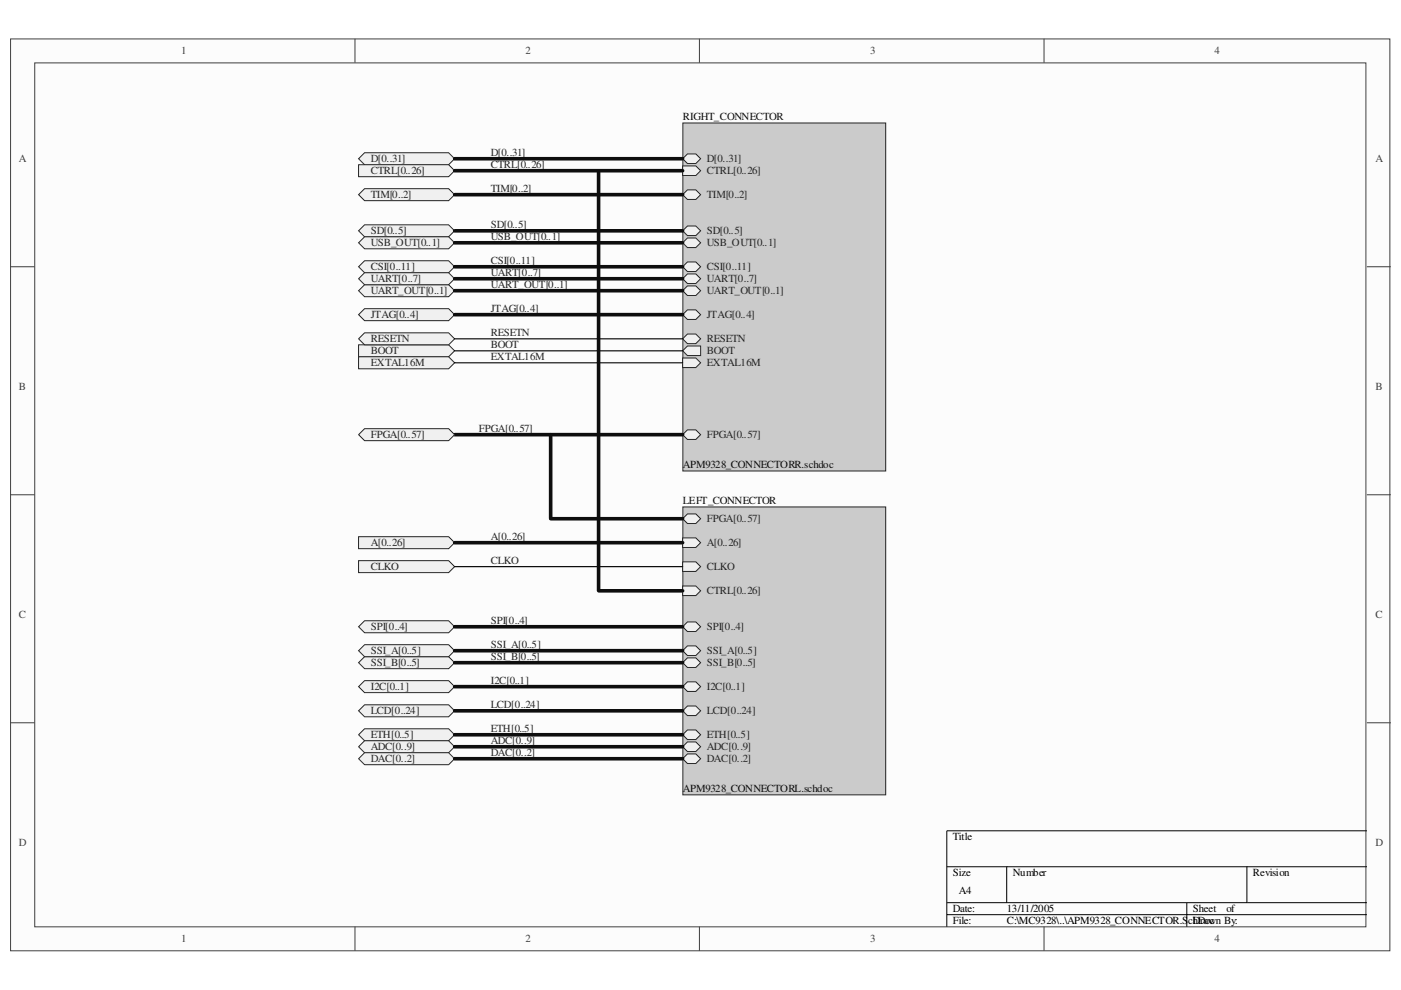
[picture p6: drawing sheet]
<svg xmlns="http://www.w3.org/2000/svg" width="297mm" height="210mm" viewBox="0 0 297 210" stroke-linecap="round" stroke-linejoin="round" font-family="sans-serif">
<path d="M2.3 8.3h292.4v193.3h-292.4z" fill="#fcfcfc"/>
<path d="M2.2 8.3h292.5v193.3h-292.5z" fill="none" stroke="#3f3f3f" stroke-width=".21"/>
<path d="M7.4 13.4h282.2v183.1h-282.2z" fill="#fcfcfc"/>
<g fill="none" stroke="#3f3f3f" stroke-width=".21">
<path d="M7.4 13.3h282.2v183.2h-282.2zM75.3 8.2v5.1M148.3 8.2v5.1M221.4 8.2v5.1M2.2 56.6h5.1M289.8 56.6h5.1M2.2 104.9h5.1M289.8 104.9h5.1M2.2 153.2h5.1M289.8 153.2h5.1M75.3 196.5v5.1M148.3 196.5v5.1"/>
<path d="M221.4 196.5v5.1"/>
</g>
<path d="M289.8 176.1h-89.1v20.4M200.7 183.8h89.1M200.7 191.4h89.1M200.7 193.9h89.1M213.4 183.8v7.6M251.6 191.4v5.1M264.4 183.8v7.6" fill="none" stroke="#000" stroke-width=".21"/>
<path d="M144.8 26.1h43v73.8h-43z" fill="#cbcbcb"/>
<path d="M144.8 26.1h43v73.8h-43z" fill="none" stroke="#252525" stroke-width=".21"/>
<path d="M144.7 74.4l1.1-1h2.7v2h-2.7z" fill-rule="evenodd" fill="#f0f0f0"/>
<path d="M144.7 74.4l1.1-1h2.7v2h-2.7z" fill="none" stroke="#252525" stroke-width=".21"/>
<path d="M144.7 51.5l1.1-1h1.7l1 1-1 1h-1.7z" fill-rule="evenodd" fill="#f0f0f0"/>
<path d="M144.7 51.5l1.1-1h1.7l1 1-1 1h-1.7z" fill="none" stroke="#252525" stroke-width=".21"/>
<path d="M144.7 35.2h2.8l1 1-1 1h-2.8z" fill-rule="evenodd" fill="#f0f0f0"/>
<path d="M144.7 35.2h2.8l1 1-1 1h-2.8z" fill="none" stroke="#252525" stroke-width=".21"/>
<path d="M144.7 33.7l1.1-1.1h1.7l1 1.1-1 1h-1.7z" fill-rule="evenodd" fill="#f0f0f0"/>
<path d="M144.7 33.7l1.1-1.1h1.7l1 1.1-1 1h-1.7z" fill="none" stroke="#252525" stroke-width=".21"/>
<path d="M144.7 75.9h2.8l1 1-1 1h-2.8z" fill-rule="evenodd" fill="#f0f0f0"/>
<path d="M144.7 75.9h2.8l1 1-1 1h-2.8z" fill="none" stroke="#252525" stroke-width=".21"/>
<path d="M144.7 66.7l1.1-1h1.7l1 1-1 1h-1.7z" fill-rule="evenodd" fill="#f0f0f0"/>
<path d="M144.7 66.7l1.1-1h1.7l1 1-1 1h-1.7z" fill="none" stroke="#252525" stroke-width=".21"/>
<path d="M144.7 41.3l1.1-1h1.7l1 1-1 1h-1.7z" fill-rule="evenodd" fill="#f0f0f0"/>
<path d="M144.7 41.3l1.1-1h1.7l1 1-1 1h-1.7z" fill="none" stroke="#252525" stroke-width=".21"/>
<path d="M144.7 56.6l1.1-1.1h1.7l1 1.1-1 1h-1.7z" fill-rule="evenodd" fill="#f0f0f0"/>
<path d="M144.7 56.6l1.1-1.1h1.7l1 1.1-1 1h-1.7z" fill="none" stroke="#252525" stroke-width=".21"/>
<path d="M144.7 59.1l1.1-1h1.7l1 1-1 1h-1.7z" fill-rule="evenodd" fill="#f0f0f0"/>
<path d="M144.7 59.1l1.1-1h1.7l1 1-1 1h-1.7z" fill="none" stroke="#252525" stroke-width=".21"/>
<path d="M144.7 61.6l1.1-1h1.7l1 1-1 1.1h-1.7z" fill-rule="evenodd" fill="#f0f0f0"/>
<path d="M144.7 61.6l1.1-1h1.7l1 1-1 1.1h-1.7z" fill="none" stroke="#252525" stroke-width=".21"/>
<path d="M144.7 48.9l1.1-1h1.7l1 1-1 1.1h-1.7z" fill-rule="evenodd" fill="#f0f0f0"/>
<path d="M144.7 48.9l1.1-1h1.7l1 1-1 1.1h-1.7z" fill="none" stroke="#252525" stroke-width=".21"/>
<path d="M144.7 71.8l1.1-1h1.7l1 1-1 1.1h-1.7z" fill-rule="evenodd" fill="#f0f0f0"/>
<path d="M144.7 71.8l1.1-1h1.7l1 1-1 1.1h-1.7z" fill="none" stroke="#252525" stroke-width=".21"/>
<path d="M144.7 92.2l1.1-1.1h1.7l1 1.1-1 1h-1.7z" fill-rule="evenodd" fill="#f0f0f0"/>
<path d="M144.7 92.2l1.1-1.1h1.7l1 1.1-1 1h-1.7z" fill="none" stroke="#252525" stroke-width=".21"/>
<path d="M144.8 107.5h43v61h-43z" fill="#cbcbcb"/>
<path d="M144.8 107.5h43v61h-43z" fill="none" stroke="#252525" stroke-width=".21"/>
<path d="M144.7 114h2.8l1 1.1-1 1h-2.8z" fill-rule="evenodd" fill="#f0f0f0"/>
<path d="M144.7 114h2.8l1 1.1-1 1h-2.8z" fill="none" stroke="#252525" stroke-width=".21"/>
<path d="M144.7 150.7l1.1-1h1.7l1 1-1 1h-1.7z" fill-rule="evenodd" fill="#f0f0f0"/>
<path d="M144.7 150.7l1.1-1h1.7l1 1-1 1h-1.7z" fill="none" stroke="#252525" stroke-width=".21"/>
<path d="M144.7 140.5l1.1-1h1.7l1 1-1 1h-1.7z" fill-rule="evenodd" fill="#f0f0f0"/>
<path d="M144.7 140.5l1.1-1h1.7l1 1-1 1h-1.7z" fill="none" stroke="#252525" stroke-width=".21"/>
<path d="M144.7 132.9l1.1-1h1.7l1 1-1 1h-1.7z" fill-rule="evenodd" fill="#f0f0f0"/>
<path d="M144.7 132.9l1.1-1h1.7l1 1-1 1h-1.7z" fill="none" stroke="#252525" stroke-width=".21"/>
<path d="M144.7 138l1.1-1.1h1.7l1 1.1-1 1h-1.7z" fill-rule="evenodd" fill="#f0f0f0"/>
<path d="M144.7 138l1.1-1.1h1.7l1 1.1-1 1h-1.7z" fill="none" stroke="#252525" stroke-width=".21"/>
<path d="M144.7 110l1.1-1h1.7l1 1-1 1h-1.7z" fill-rule="evenodd" fill="#f0f0f0"/>
<path d="M144.7 110l1.1-1h1.7l1 1-1 1h-1.7z" fill="none" stroke="#252525" stroke-width=".21"/>
<path d="M144.7 155.8l1.1-1h1.7l1 1-1 1h-1.7z" fill-rule="evenodd" fill="#f0f0f0"/>
<path d="M144.7 155.8l1.1-1h1.7l1 1-1 1h-1.7z" fill="none" stroke="#252525" stroke-width=".21"/>
<path d="M144.7 158.3l1.1-1h1.7l1 1-1 1h-1.7z" fill-rule="evenodd" fill="#f0f0f0"/>
<path d="M144.7 158.3l1.1-1h1.7l1 1-1 1h-1.7z" fill="none" stroke="#252525" stroke-width=".21"/>
<path d="M144.7 160.9l1.1-1h1.7l1 1-1 1h-1.7z" fill-rule="evenodd" fill="#f0f0f0"/>
<path d="M144.7 160.9l1.1-1h1.7l1 1-1 1h-1.7z" fill="none" stroke="#252525" stroke-width=".21"/>
<path d="M144.7 145.6l1.1-1h1.7l1 1-1 1h-1.7z" fill-rule="evenodd" fill="#f0f0f0"/>
<path d="M144.7 145.6l1.1-1h1.7l1 1-1 1h-1.7z" fill="none" stroke="#252525" stroke-width=".21"/>
<path d="M144.7 119.1h2.8l1 1-1 1.1h-2.8z" fill-rule="evenodd" fill="#f0f0f0"/>
<path d="M144.7 119.1h2.8l1 1-1 1.1h-2.8z" fill="none" stroke="#252525" stroke-width=".21"/>
<path d="M144.7 124.2h2.8l1 1.1-1 1h-2.8z" fill-rule="evenodd" fill="#f0f0f0"/>
<path d="M144.7 124.2h2.8l1 1.1-1 1h-2.8z" fill="none" stroke="#252525" stroke-width=".21"/>
<path d="M76 113.8h19.1l1.3 1.3-1.3 1.2h-19.1z" fill-rule="evenodd" fill="#f0f0f0"/>
<path d="M76 113.8h19.1l1.3 1.3-1.3 1.2h-19.1z" fill="none" stroke="#252525" stroke-width=".21"/>
<path d="M76 33.7l1.3-1.3h17.8l1.3 1.3-1.3 1.2h-17.8z" fill-rule="evenodd" fill="#f0f0f0"/>
<path d="M76 33.7l1.3-1.3h17.8l1.3 1.3-1.3 1.2h-17.8z" fill="none" stroke="#252525" stroke-width=".21"/>
<path d="M76 34.9h19.1l1.3 1.3-1.3 1.3h-19.1z" fill-rule="evenodd" fill="#f0f0f0"/>
<path d="M76 34.9h19.1l1.3 1.3-1.3 1.3h-19.1z" fill="none" stroke="#252525" stroke-width=".21"/>
<path d="M76 118.9h19.1l1.3 1.2-1.3 1.3h-19.1z" fill-rule="evenodd" fill="#f0f0f0"/>
<path d="M76 118.9h19.1l1.3 1.2-1.3 1.3h-19.1z" fill="none" stroke="#252525" stroke-width=".21"/>
<path d="M76 41.3l1.3-1.3h17.8l1.3 1.3-1.3 1.2h-17.8z" fill-rule="evenodd" fill="#f0f0f0"/>
<path d="M76 41.3l1.3-1.3h17.8l1.3 1.3-1.3 1.2h-17.8z" fill="none" stroke="#252525" stroke-width=".21"/>
<path d="M76 145.6l1.3-1.3h17.8l1.3 1.3-1.3 1.3h-17.8z" fill-rule="evenodd" fill="#f0f0f0"/>
<path d="M76 145.6l1.3-1.3h17.8l1.3 1.3-1.3 1.3h-17.8z" fill="none" stroke="#252525" stroke-width=".21"/>
<path d="M76 150.7l1.3-1.3h17.8l1.3 1.3-1.3 1.3h-17.8z" fill-rule="evenodd" fill="#f0f0f0"/>
<path d="M76 150.7l1.3-1.3h17.8l1.3 1.3-1.3 1.3h-17.8z" fill="none" stroke="#252525" stroke-width=".21"/>
<path d="M76 73.1h19.1l1.3 1.3-1.3 1.2h-19.1z" fill-rule="evenodd" fill="#f0f0f0"/>
<path d="M76 73.1h19.1l1.3 1.3-1.3 1.2h-19.1z" fill="none" stroke="#252525" stroke-width=".21"/>
<path d="M76 75.6h19.1l1.3 1.3-1.3 1.3h-19.1z" fill-rule="evenodd" fill="#f0f0f0"/>
<path d="M76 75.6h19.1l1.3 1.3-1.3 1.3h-19.1z" fill="none" stroke="#252525" stroke-width=".21"/>
<path d="M76 56.6l1.3-1.3h17.8l1.3 1.3-1.3 1.2h-17.8z" fill-rule="evenodd" fill="#f0f0f0"/>
<path d="M76 56.6l1.3-1.3h17.8l1.3 1.3-1.3 1.2h-17.8z" fill="none" stroke="#252525" stroke-width=".21"/>
<path d="M76 140.5l1.3-1.3h17.8l1.3 1.3-1.3 1.3h-17.8z" fill-rule="evenodd" fill="#f0f0f0"/>
<path d="M76 140.5l1.3-1.3h17.8l1.3 1.3-1.3 1.3h-17.8z" fill="none" stroke="#252525" stroke-width=".21"/>
<path d="M76 132.9l1.3-1.3h17.8l1.3 1.3-1.3 1.3h-17.8z" fill-rule="evenodd" fill="#f0f0f0"/>
<path d="M76 132.9l1.3-1.3h17.8l1.3 1.3-1.3 1.3h-17.8z" fill="none" stroke="#252525" stroke-width=".21"/>
<path d="M76 138l1.3-1.3h17.8l1.3 1.3-1.3 1.2h-17.8z" fill-rule="evenodd" fill="#f0f0f0"/>
<path d="M76 138l1.3-1.3h17.8l1.3 1.3-1.3 1.2h-17.8z" fill="none" stroke="#252525" stroke-width=".21"/>
<path d="M76 48.9l1.3-1.2h17.8l1.3 1.2-1.3 1.3h-17.8z" fill-rule="evenodd" fill="#f0f0f0"/>
<path d="M76 48.9l1.3-1.2h17.8l1.3 1.2-1.3 1.3h-17.8z" fill="none" stroke="#252525" stroke-width=".21"/>
<path d="M76 51.5l1.3-1.3h17.8l1.3 1.3-1.3 1.2h-17.8z" fill-rule="evenodd" fill="#f0f0f0"/>
<path d="M76 51.5l1.3-1.3h17.8l1.3 1.3-1.3 1.2h-17.8z" fill="none" stroke="#252525" stroke-width=".21"/>
<path d="M76 61.6l1.3-1.2h17.8l1.3 1.2-1.3 1.3h-17.8z" fill-rule="evenodd" fill="#f0f0f0"/>
<path d="M76 61.6l1.3-1.2h17.8l1.3 1.2-1.3 1.3h-17.8z" fill="none" stroke="#252525" stroke-width=".21"/>
<path d="M76 66.7l1.3-1.3h17.8l1.3 1.3-1.3 1.3h-17.8z" fill-rule="evenodd" fill="#f0f0f0"/>
<path d="M76 66.7l1.3-1.3h17.8l1.3 1.3-1.3 1.3h-17.8z" fill="none" stroke="#252525" stroke-width=".21"/>
<path d="M96.4 33.7h48.3M96.4 36.2h48.3M96.4 41.3h48.3M96.4 51.5h48.3M96.4 66.7h48.3M96.4 132.9h48.3M96.4 138h48.3M96.4 145.6h48.3M96.4 150.7h48.3M96.4 140.5h48.3" fill="none" stroke="#0e0e0e" stroke-width=".76"/>
<path d="M96.4 74.4h48.3M96.4 76.9h48.3M96.4 120.1h48.3" fill="none" stroke="#0e0e0e" stroke-width=".25"/>
<path d="M76 59.1l1.3-1.3h17.8l1.3 1.3-1.3 1.3h-17.8z" fill-rule="evenodd" fill="#f0f0f0"/>
<path d="M76 59.1l1.3-1.3h17.8l1.3 1.3-1.3 1.3h-17.8z" fill="none" stroke="#252525" stroke-width=".21"/>
<path d="M96.4 56.6h48.3M96.4 59.1h48.3M96.4 48.9h48.3M96.4 61.6h48.3" fill="none" stroke="#0e0e0e" stroke-width=".76"/>
<path d="M76 71.8l1.3-1.2h17.8l1.3 1.2-1.3 1.3h-17.8z" fill-rule="evenodd" fill="#f0f0f0"/>
<path d="M76 71.8l1.3-1.2h17.8l1.3 1.2-1.3 1.3h-17.8z" fill="none" stroke="#252525" stroke-width=".21"/>
<path d="M96.4 71.8h48.3" fill="none" stroke="#0e0e0e" stroke-width=".25"/>
<path d="M96.4 92.2h48.3" fill="none" stroke="#0e0e0e" stroke-width=".76"/>
<path d="M76 92.2l1.3-1.3h17.8l1.3 1.3-1.3 1.2h-17.8z" fill-rule="evenodd" fill="#f0f0f0"/>
<path d="M76 92.2l1.3-1.3h17.8l1.3 1.3-1.3 1.2h-17.8z" fill="none" stroke="#252525" stroke-width=".21"/>
<path d="M116.8 92.2v17.8h27.9" fill="none" stroke="#0e0e0e" stroke-width=".76"/>
<path d="M76 155.8l1.3-1.3h17.8l1.3 1.3-1.3 1.3h-17.8z" fill-rule="evenodd" fill="#f0f0f0"/>
<path d="M76 155.8l1.3-1.3h17.8l1.3 1.3-1.3 1.3h-17.8z" fill="none" stroke="#252525" stroke-width=".21"/>
<path d="M76 158.3l1.3-1.2h17.8l1.3 1.2-1.3 1.3h-17.8z" fill-rule="evenodd" fill="#f0f0f0"/>
<path d="M76 158.3l1.3-1.2h17.8l1.3 1.2-1.3 1.3h-17.8z" fill="none" stroke="#252525" stroke-width=".21"/>
<path d="M76 160.9l1.3-1.3h17.8l1.3 1.3-1.3 1.2h-17.8z" fill-rule="evenodd" fill="#f0f0f0"/>
<path d="M76 160.9l1.3-1.3h17.8l1.3 1.3-1.3 1.2h-17.8z" fill="none" stroke="#252525" stroke-width=".21"/>
<path d="M126.9 36.2v89.1h17.8M96.4 115.1h48.3M96.4 155.8h48.3M96.4 158.3h48.3M96.4 160.9h48.3" fill="none" stroke="#0e0e0e" stroke-width=".76"/>
<g font-size="2.3" fill="#3f3f3f">
<text x="38.4" y="11.5">1</text>
<text x="111.4" y="11.5">2</text>
<text x="184.5" y="11.5">3</text>
<text x="257.5" y="11.5">4</text>
<text x="4" y="34.4">A</text>
<text x="291.6" y="34.4">A</text>
<text x="4" y="82.7">B</text>
<text x="291.6" y="82.7">B</text>
<text x="4" y="131.1">C</text>
<text x="291.6" y="131.1">C</text>
<text x="4" y="179.4">D</text>
<text x="291.6" y="179.4">D</text>
<text x="38.4" y="199.8">1</text>
<text x="111.4" y="199.8">2</text>
<text x="184.5" y="199.8">3</text>
<text x="257.5" y="199.8">4</text>
</g>
<g font-size="2.3" fill="#0e0e0e">
<text x="144.8" y="25.5">RIGHT_CONNECTOR</text>
<text x="144.8" y="99.3">APM9328_CONNECTORR.schdoc</text>
<text x="144.8" y="106.9">LEFT_CONNECTOR</text>
<text x="144.8" y="168">APM9328_CONNECTORL.schdoc</text>
</g>
<g font-size="2.3" fill="#252525">
<text x="78.6" y="34.4">D[0..31]</text>
<text x="104.1" y="35.7">CTRL[0..26]</text>
<text x="104.1" y="33.1">D[0..31]</text>
<text x="149.9" y="34.4">D[0..31]</text>
<text x="78.6" y="37">CTRL[0..26]</text>
<text x="104.1" y="40.8">TIM[0..2]</text>
<text x="149.9" y="37">CTRL[0..26]</text>
<text x="78.6" y="42">TIM[0..2]</text>
<text x="149.9" y="42">TIM[0..2]</text>
<text x="78.6" y="49.7">SD[0..5]</text>
<text x="78.6" y="52.2">USB_OUT[0..1]</text>
<text x="104.1" y="50.9">USB_OUT[0..1]</text>
<text x="104.1" y="48.4">SD[0..5]</text>
<text x="149.9" y="52.2">USB_OUT[0..1]</text>
<text x="149.9" y="49.7">SD[0..5]</text>
<text x="78.6" y="57.3">CSI[0..11]</text>
<text x="78.6" y="59.9">UART[0..7]</text>
<text x="104.1" y="56">CSI[0..11]</text>
<text x="104.1" y="58.6">UART[0..7]</text>
<text x="149.9" y="57.3">CSI[0..11]</text>
<text x="149.9" y="59.9">UART[0..7]</text>
<text x="78.6" y="62.4">UART_OUT[0..1]</text>
<text x="104.1" y="61.1">UART_OUT[0..1]</text>
<text x="149.9" y="62.4">UART_OUT[0..1]</text>
<text x="78.6" y="67.5">JTAG[0..4]</text>
<text x="104.1" y="71.3">RESETN</text>
<text x="104.1" y="66.2">JTAG[0..4]</text>
<text x="149.9" y="67.5">JTAG[0..4]</text>
<text x="78.6" y="75.1">BOOT</text>
<text x="78.6" y="77.6">EXTAL16M</text>
<text x="78.6" y="72.6">RESETN</text>
<text x="104.1" y="73.8">BOOT</text>
<text x="104.1" y="76.4">EXTAL16M</text>
<text x="149.9" y="75.1">BOOT</text>
<text x="149.9" y="77.6">EXTAL16M</text>
<text x="149.9" y="72.6">RESETN</text>
<text x="78.6" y="92.9">FPGA[0..57]</text>
<text x="101.5" y="91.7">FPGA[0..57]</text>
<text x="149.9" y="92.9">FPGA[0..57]</text>
<text x="149.9" y="110.7">FPGA[0..57]</text>
<text x="78.6" y="115.8">A[0..26]</text>
<text x="104.1" y="114.6">A[0..26]</text>
<text x="104.1" y="119.6">CLKO</text>
<text x="149.9" y="115.8">A[0..26]</text>
<text x="78.6" y="120.9">CLKO</text>
<text x="149.9" y="120.9">CLKO</text>
<text x="149.9" y="126">CTRL[0..26]</text>
<text x="78.6" y="133.6">SPI[0..4]</text>
<text x="104.1" y="132.3">SPI[0..4]</text>
<text x="104.1" y="137.5">SSI_A[0..5]</text>
<text x="149.9" y="133.6">SPI[0..4]</text>
<text x="78.6" y="141.3">SSI_B[0..5]</text>
<text x="78.6" y="138.7">SSI_A[0..5]</text>
<text x="104.1" y="140">SSI_B[0..5]</text>
<text x="149.9" y="141.3">SSI_B[0..5]</text>
<text x="149.9" y="138.7">SSI_A[0..5]</text>
<text x="78.6" y="146.3">I2C[0..1]</text>
<text x="104.1" y="145.1">I2C[0..1]</text>
<text x="149.9" y="146.3">I2C[0..1]</text>
<text x="78.6" y="151.4">LCD[0..24]</text>
<text x="104.1" y="155.2">ETH[0..5]</text>
<text x="104.1" y="150.2">LCD[0..24]</text>
<text x="149.9" y="151.4">LCD[0..24]</text>
<text x="78.6" y="156.5">ETH[0..5]</text>
<text x="78.6" y="159">ADC[0..9]</text>
<text x="78.6" y="161.6">DAC[0..2]</text>
<text x="104.1" y="157.8">ADC[0..9]</text>
<text x="104.1" y="160.3">DAC[0..2]</text>
<text x="149.9" y="156.5">ETH[0..5]</text>
<text x="149.9" y="159">ADC[0..9]</text>
<text x="149.9" y="161.6">DAC[0..2]</text>
</g>
<g font-size="2.3">
<text x="202" y="178.1">Title</text>
<text x="202" y="185.8">Size</text>
<text x="214.8" y="185.8">Number</text>
<text x="265.6" y="185.8">Revision</text>
<text x="203.3" y="189.6">A4</text>
<text x="202" y="196">File:</text>
<text x="202" y="193.4">Date:</text>
<text x="213.5" y="196">C:\MC9328\..\APM9328_CONNECTOR.S</text>
<text x="213.5" y="193.4">13/11/2005</text>
<text x="251.9" y="196">chDoc</text>
<text x="252.9" y="193.4">Sheet</text>
<text x="252.9" y="196">Drawn By:</text>
<text x="260.1" y="193.4">of</text>
</g>
</svg>
